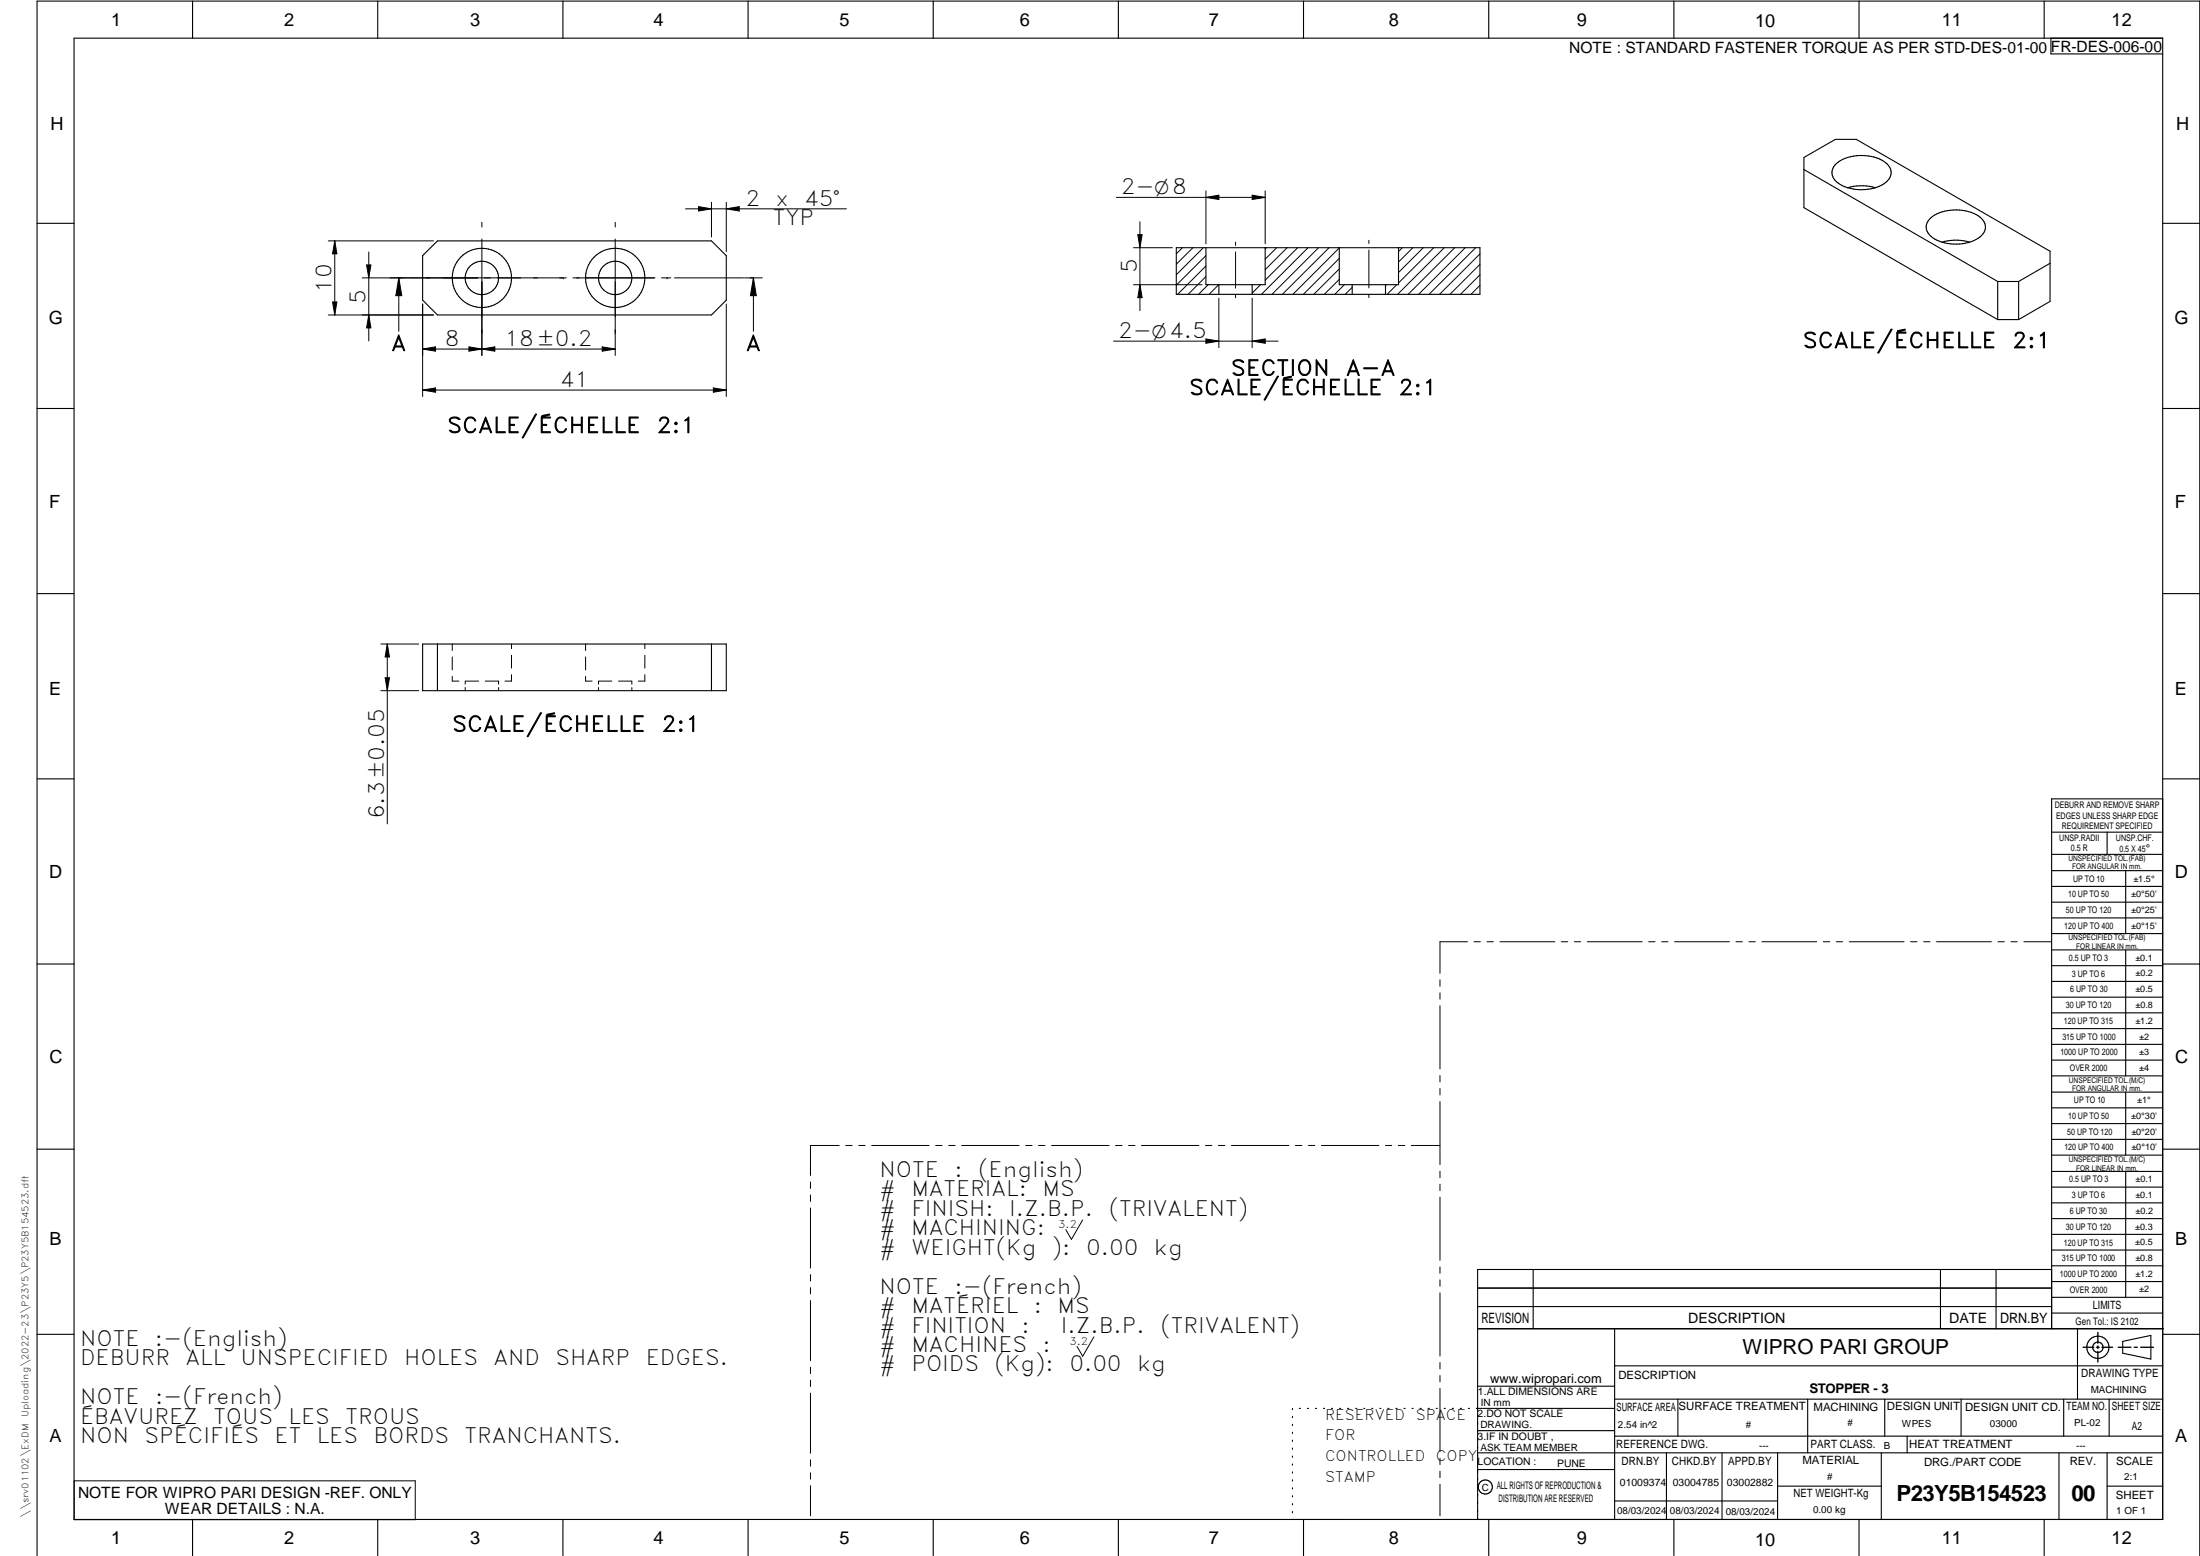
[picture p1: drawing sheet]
<svg xmlns="http://www.w3.org/2000/svg" width="594mm" height="420mm" viewBox="0 0 594 420" stroke-linecap="round" stroke-linejoin="round" font-family="sans-serif">
<g fill="none" stroke="#000" stroke-width=".3">
<path d="M20 10.3h564v400h-564zM52 .3v10M102 .3v10M152 .3v10M202 .3v10M252 .3v10M302 .3v10M352 .3v10M402 .3v10M452 .3v10M502 .3v10M552 .3v10"/>
<path d="M553.8 10.3v4.3h30.2M487.1 45.8l52.3 30.2M495.9 44.1a11.6 11.6 0 0 1 13.7 .2 3.2 3.2 0 0 1-.9 5.4 11.9 11.9 0 0 1-12.8-.6 3.1 3.1 0 0 1 0-5zM498.9 50.7a13.4 13.4 0 0 1 7.5 0M521.4 58.8a11.6 11.6 0 0 1 13.7 .2 3.2 3.2 0 0 1-.9 5.3 11.9 11.9 0 0 1-12.8-.5 3.1 3.1 0 0 1 0-5zM10 60.3h10M118.1 65h74l4 4v12l-4 4h-74l-4-4v-12zM317.6 66.9h82v12.6h-82zM325.6 66.9v10h16v-10M329.1 76.9v2.6M338.1 76.9v2.6M361.6 66.9v10h16v-10"/>
<path d="M365.1 76.9v2.6M374.1 76.9v2.6M524.4 65.4a13.3 13.3 0 0 1 7.5 0M539.4 76h5.7M539.4 76v10.3M545.1 76v10.3M553.6 71.1l-8.5 4.9M584 60.3h10M539.4 86.3h5.7M545.1 86.3l8.5-4.9v-13.6l-52.3-30.2h-5.7l-8.5 4.9v13.6l52.3 30.2M10 110.3h10M584 110.3h10"/>
<path d="M10 160.3h10M114.1 173.9h82v12.6h-82zM118.1 173.9v12.6M192.1 173.9v12.6M584 160.3h10M10 210.3h10M584 215.7h-30v143.1M584 210.3h10M554 230.7h30M554 224.7h30M554 235.1h30M554 239.4h30"/>
<path d="M569 224.7v6M574 235.1v17M554 243.6h30M554 247.9h30M554 252.1h30M554 256.5h30M574 256.5v34M10 260.3h10M554 260.8h30M554 265h30M554 269.3h30M554 273.5h30"/>
<path d="M554 277.7h30M584 260.3h10M554 282h30M554 286.3h30M554 290.5h30M554 294.9h30M554 299.1h30M574 294.9v17M10 310.3h10M554 303.4h30M554 307.7h30M554 311.9h30"/>
<path d="M554 316.3h30M574 316.3v34M584 310.3h10M554 320.5h30M554 324.8h30M554 329.1h30M554 333.3h30M554 337.5h30M399 358.8h185.3M399 352.8h155M399 347.8h155M414 342.8v16"/>
<path d="M436 358.8v51.5M524 342.8v16M539 342.8v16M554 342.8h-155v67.5M554 341.8h30M554 346.1h30M554 350.3h30M554 354.6h30M561 358.8v19M10 360.3h10M399 374.3h37M436 368.8h148"/>
<path d="M436 377.8h148M453.1 377.8v10M488.1 377.8v14.5M508.9 377.8v10M529.6 377.8v10M557.3 377.8v10M569.5 377.8v10M573.2 362.2l7.6-1.6v6.4l-7.6-1.6zM584 360.3h10M349 380.3v.3M349 382.4v.4M349 384.6v.3"/>
<path d="M349 386.7v.4M349 388.9v.3M349 391v.4M349 393.2v.3M349 395.3v.3M349 397.4v.4M349 399.6v.3M350.9 380.3h.3M353 380.3h.3M355.2 380.3h.3M357.4 380.3h.3M359.6 380.3h.3"/>
<path d="M361.7 380.3h.3M363.9 380.3h.3M366.1 380.3h.3M368.3 380.3h.3M370.4 380.3h.3M372.6 380.3h.3M374.8 380.3h.3M376.9 380.3h.4M379.1 380.3h.3M381.3 380.3h.3M383.4 380.3h.4M385.6 380.3h.4"/>
<path d="M387.8 380.3h.3M390 380.3h.3M392.1 380.3h.4M394.3 380.3h.4M396.5 380.3h.3M399 396.8h37M399 392.3h185M399 386.3h37M436 387.8h148M436 380.3h-37.3M450 392.3v18M465 392.3v18"/>
<path d="M480 392.3v18M508 392.3v18M515 387.8v4.5M556 392.3v18M569 392.3v18M52 410.3v9.8M102 410.3v9.8M152 410.3v9.8M202 410.3v9.8M252 410.3v9.8M302 410.3v9.8M349 401.7v.4"/>
<path d="M349 403.9v.3M349 406v.4M349 408.2v.3M352 410.3v9.8M402 410.3v9.8M436 405.3h44M452 410.3v9.8M480 401.3h28M502 410.3v9.8M552 410.3v9.8M569 401.3h15M10 420.1v-419.8h584v419.8"/>
<circle cx="130.1" cy="75.1" r="4.5"/>
<circle cx="130.1" cy="75" r="8"/>
<circle cx="166.1" cy="75" r="4.5"/>
<circle cx="166.1" cy="75" r="8"/>
<circle cx="566.5" cy="363.8" r="1.4"/>
<circle cx="566.5" cy="363.8" r="3"/>
<circle cx="401.1" cy="401.5" r="1.91"/>
</g>
<g fill="none" stroke="#000" stroke-width=".27">
<path d="M185.1 56.4h43.5M188.6 55.8l3.5 .6-3.5 .6zM192.1 54.6v9.4M196.1 56.4l3.5-.6v1.2zM196.1 54.6v13.4M301.4 53.3h40.2M307.8 59.9v24M325.6 51.5v14.3M325.6 53.3l3.5-.6v1.2zM338.1 52.7l3.5 .6-3.5 .6zM341.6 51.5v14.3M88.6 65h28.5"/>
<path d="M90.4 65v20M90.4 65l.6 3.5h-1.2zM97.8 75h55.1M99 71.5h1.2l-.6 3.5zM99.6 68.1v24M107.7 75l.8 4.8h-1.6zM107.7 75v14.5M130.1 64.5v31.5M130.1 61h.1M130.1 60v.1M130.1 60.2v.7M152.1 75h.1"/>
<path d="M154.7 75h22.2M166.1 64.5v31.5M166.1 61h.1M166.1 60v.1M166.1 60.2v.7M178.6 75h2.4M180.1 75h.1M181.1 75h.1M182.1 75h18.7M201 75h4.8M203.4 75v14.5M203.4 75l.8 4.8h-1.6z"/>
<path d="M306.1 76.9h18.5M306.1 66.9h10.5M307.2 63.4h1.2l-.6 3.5zM307.8 76.9l.6 3.5h-1.2zM319.3 66.9l-1.7 1.6M322.1 66.9l-4.5 4.5M324.9 66.9l-7.3 7.3M325.6 69l-8 8M325.6 74.7l-4.8 4.8M325.6 71.8l-7.6 7.7M326.3 76.9l-2.6 2.6M329.1 76.9l-2.6 2.6"/>
<path d="M333.6 65.4v.9M333.6 68v9.8M333.6 79.6v.8M340.4 76.9l-2.3 2.2M341.9 66.9l-.3 .3M344.8 66.9l-3.2 3.1M347.6 66.9l-6 5.9M350.4 66.9l-8.8 8.7M353.2 66.9l-12.6 12.6M356.1 66.9l-12.6 12.6M358.9 66.9l-12.6 12.6M361.6 75.4l-4 4.1"/>
<path d="M361.6 67l-12.5 12.5M361.6 69.8l-9.6 9.7M361.6 72.6l-6.8 6.9M363 76.9l-2.6 2.6M365.1 77.6l-1.8 1.9M369.6 64.9v.8M369.6 67.5v10.2M369.6 79.5v.9M374.3 76.9l-.2 .2M377.2 76.9l-2.6 2.6M378.7 66.9l-1.1 1M381.5 66.9l-3.9 3.9"/>
<path d="M384.3 66.9l-6.7 6.7M387.2 66.9l-9.6 9.5M390 66.9l-12.6 12.6M392.8 66.9l-12.6 12.6M395.7 66.9l-12.6 12.6M398.5 66.9l-12.6 12.6M399.6 71.4l-8.1 8.1M399.6 68.6l-10.9 10.9M399.6 74.2l-5.2 5.3M399.6 77l-2.4 2.5M88.6 85h28.5M89.8 81.5h1.2l-.6 3.5z"/>
<path d="M99.6 85l.6 3.5h-1.2zM114.1 94.3h52M114.1 94.3l3.5-.6v1.1zM114.1 82.1v25M126.6 93.7l3.5 .6-3.5 .5zM130.1 94.3l3.5-.6v1.1zM130.1 89h.1M162.6 93.7l3.5 .6-3.5 .5zM166.1 89h.1M196.1 82.1v25M300.7 92.1h44.4M325.6 91.5l3.5 .6-3.5 .6z"/>
<path d="M329.1 80.5v13.4M338.1 80.5v13.4M338.1 92.1l3.5-.6v1.2zM114.1 105.3l3.5-.5v1.1zM114.1 105.3h82M192.6 104.8l3.5 .5-3.5 .6zM102.8 173.9h10.3M104.6 173.9v48.6M104.6 173.9l.6 3.5h-1.2zM122.1 173.9v1.7M122.1 177.4v3.5M138.1 173.9v1.3"/>
<path d="M138.1 176.9v3.5M158.1 173.9v1.7M158.1 177.4v3.5M174.1 173.9v1.3M174.1 176.9v3.5M102.8 186.5h10.3M104 183h1.2l-.6 3.5zM122.1 182.6v1.3h1.8M125.6 183.9v.8M125.6 185.6v.9M125.7 183.9h3.5M131 183.9h3.6"/>
<path d="M134.6 183.9v.9M134.6 185.7v.8M138.1 182.2v1.7h-1.7M158.1 182.6v1.3h1.8M161.6 183.9v.8M161.6 185.6v.9M161.7 183.9h3.5M167 183.9h3.6M170.6 183.9v.9M170.6 185.7v.8M174.1 182.2v1.7h-1.7M396.3 254.3h-7.5v8.5"/>
<path d="M398 254.3h1.8M401.5 254.3h1.8M405 254.3h14.9M421.6 254.3h1.7M425.1 254.3h1.7M428.6 254.3h14.8M445.2 254.3h1.7M448.7 254.3h1.7M452.2 254.3h14.8M468.8 254.3h1.7M472.3 254.3h1.7M475.8 254.3h14.8"/>
<path d="M492.4 254.3h1.7M495.9 254.3h1.7M499.4 254.3h14.8M515.9 254.3h1.8M519.4 254.3h1.8M522.9 254.3h14.9M539.5 254.3h1.7M543 254.3h1.7M546.5 254.3h7.4M388.8 264.6v1.7M388.8 268.1v1.7M388.8 271.6v17"/>
<path d="M388.8 290.4v1.8M388.8 293.9v1.8M388.8 297.4v17.1M218.9 319.2v1.7M226.6 309.3h-7.7v8.1M228.4 309.3h1.7M231.9 309.3h1.7M235.4 309.3h15.5M252.7 309.3h1.7M256.2 309.3h1.7M259.7 309.3h15.5M277 309.3h1.7"/>
<path d="M280.5 309.3h1.7M284 309.3h15.5M301.2 309.3h1.8M304.8 309.3h1.7M308.2 309.3h15.6M325.5 309.3h1.8M329 309.3h1.8M332.5 309.3h15.6M349.8 309.3h1.8M353.3 309.3h1.7M356.8 309.3h15.5M374.1 309.3h1.7"/>
<path d="M377.6 309.3h1.7M381.1 309.3h7.7M388.8 316.3v1.7M388.8 319.8v1.7M218.9 322.7v1.7M218.9 326.2v16.2M292.3 329.4l-3 5.3-1.5-2.7M388.8 323.3v17M218.9 344.2v1.7M218.9 347.7v1.7M218.9 351.2v16.2M388.8 342.1v1.7"/>
<path d="M388.8 345.6v1.7M388.8 349.1v17.1M218.9 369.2v1.7M218.9 372.7v1.7M218.9 376.2v16.2M295.4 361l-3 5.2-1.6-2.6M388.8 367.9v1.8M388.8 371.4v1.7M388.8 374.9v17.1M20 399.9h92.1v10.5h-92.1zM218.9 394.2v1.7M218.9 397.7v1.7"/>
<path d="M388.8 393.8v1.7M388.8 397.3v1.7M218.9 401.2v8.1M388.8 400.8v8.5"/>
</g>
<path d="M566.5 359.8v2.9M562.5 363.8h2.9M566.1 363.8h.8M566.5 363.5v.7M566.5 364.9v2.9M567.6 363.8h2.9M572 363.8h3.4M576.3 363.8h.9M578.1 363.8h3.4" fill="none" stroke="#000" stroke-width=".36"/>
<g fill="#000">
<path d="M188.6 55.8l3.5 .6-3.5 .6zM196.1 56.4l3.5-.6v1.2zM325.6 53.3l3.5-.6v1.2zM338.1 52.7l3.5 .6-3.5 .6zM90.4 65l.6 3.5h-1.2zM99 71.5h1.2l-.6 3.5zM107.7 75l.8 4.8h-1.6zM203.4 75l.8 4.8h-1.6zM307.2 63.4h1.2l-.6 3.5zM89.8 81.5h1.2l-.6 3.5zM99.6 85l.6 3.5h-1.2zM114.1 94.3l3.5-.6v1.1z"/>
<path d="M126.6 93.7l3.5 .6-3.5 .5zM130.1 94.3l3.5-.6v1.1zM162.6 93.7l3.5 .6-3.5 .5zM307.8 76.9l.6 3.5h-1.2zM325.6 91.5l3.5 .6-3.5 .6zM338.1 92.1l3.5-.6v1.2zM114.1 105.3l3.5-.5v1.1zM192.6 104.8l3.5 .5-3.5 .6zM104.6 173.9l.6 3.5h-1.2zM104 183h1.2l-.6 3.5z"/>
</g>
<g font-size="6">
<text x="512.1" y="405.2">P23Y5B154523</text>
<text x="559.4" y="405.2">00</text>
</g>
<g font-size="5.7">
<text x="302.7" y="52.4">2-O8</text>
<text x="201.3" y="55.5">2</text>
<text x="209.4" y="55.5">x</text>
<text x="217.2" y="55.5">45°</text>
<text x="208.7" y="60.8">TYP</text>
<text x="307" y="73.9" transform="rotate(-90 307 73.9)">5</text>
<text x="89.5" y="79" transform="rotate(-90 89.5 79)">10</text>
<text x="98.7" y="82" transform="rotate(-90 98.7 82)">5</text>
<text x="105.7" y="94.7">A</text>
<text x="120.2" y="93.4">8</text>
<text x="136.3" y="93.4">18±0.2</text>
<text x="201.4" y="94.7">A</text>
<text x="301.9" y="91.2">2-O4.5</text>
<text x="486.8" y="93.9">SCALE/ÉCHELLE</text>
<text x="543.4" y="93.9">2:1</text>
<text x="332.4" y="101.4">SECTION</text>
<text x="363.4" y="101.4">A-A</text>
<text x="151.2" y="104.5">41</text>
<text x="321.1" y="106.6">SCALE/ÉCHELLE</text>
<text x="377.7" y="106.6">2:1</text>
<text x="120.8" y="116.9">SCALE/ÉCHELLE</text>
<text x="177.3" y="116.9">2:1</text>
<text x="122.1" y="197.5">SCALE/ÉCHELLE</text>
<text x="178.7" y="197.5">2:1</text>
<text x="103.7" y="221.2" transform="rotate(-90 103.7 221.2)">6.3±0.05</text>
<text x="237.5" y="317.8">NOTE</text>
<text x="257.7" y="317.8">:</text>
<text x="264.2" y="317.8">(English)</text>
<text x="237.5" y="323.1">#</text>
<text x="246.1" y="323.1">MATERIAL:</text>
<text x="281.5" y="323.1">MS</text>
<text x="237.5" y="328.3">#</text>
<text x="246.1" y="328.3">FINISH:</text>
<text x="272.5" y="328.3">I.Z.B.P.</text>
<text x="299.4" y="328.3">(TRIVALENT)</text>
<text x="237.5" y="333.6">#</text>
<text x="246.1" y="333.6">MACHINING:</text>
<text x="237.5" y="338.8">#</text>
<text x="246.1" y="338.8">WEIGHT(Kg</text>
<text x="284" y="338.8">):</text>
<text x="293.3" y="338.8">0.00</text>
<text x="311.6" y="338.8">kg</text>
<text x="237.5" y="349.3">NOTE</text>
<text x="257.7" y="349.3">:-(French)</text>
<text x="237.5" y="354.6">#</text>
<text x="237.5" y="359.8">#</text>
<text x="246.1" y="354.6">MATÉRIEL</text>
<text x="246.1" y="359.8">FINITION</text>
<text x="275.9" y="359.8">:</text>
<text x="279.2" y="354.6">:</text>
<text x="285.6" y="354.6">MS</text>
<text x="286.5" y="359.8">I.Z.B.P.</text>
<text x="313.4" y="359.8">(TRIVALENT)</text>
<text x="21.6" y="363.4">NOTE</text>
<text x="41.8" y="363.4">:-(English)</text>
<text x="237.5" y="365.1">#</text>
<text x="246.1" y="365.1">MACHINES</text>
<text x="281.6" y="365.1">:</text>
<text x="21.6" y="368.7">DEBURR</text>
<text x="50.1" y="368.7">ALL</text>
<text x="65" y="368.7">UNSPECIFIED</text>
<text x="109.1" y="368.7">HOLES</text>
<text x="133.3" y="368.7">AND</text>
<text x="150" y="368.7">SHARP</text>
<text x="174.4" y="368.7">EDGES.</text>
<text x="237.5" y="370.3">#</text>
<text x="246.1" y="370.3">POIDS</text>
<text x="268.6" y="370.3">(Kg):</text>
<text x="288.8" y="370.3">0.00</text>
<text x="307.1" y="370.3">kg</text>
<text x="21.6" y="379.2">NOTE</text>
<text x="41.9" y="379.2">:-(French)</text>
<text x="21.6" y="384.4">ÉBAVUREZ</text>
<text x="21.6" y="389.7">NON</text>
<text x="39" y="389.7">SPÉCIFIÉS</text>
<text x="57.6" y="384.4">TOUS</text>
<text x="74.1" y="389.7">ET</text>
<text x="77.9" y="384.4">LES</text>
<text x="85.5" y="389.7">LES</text>
<text x="93.3" y="384.4">TROUS</text>
<text x="100.8" y="389.7">BORDS</text>
<text x="125.5" y="389.7">TRANCHANTS.</text>
</g>
<text font-size="5.6" x="470.5" y="365.5">WIPRO PARI GROUP</text>
<g font-size="4.9">
<text x="30" y="7">1</text>
<text x="76.7" y="7">2</text>
<text x="127" y="7">3</text>
<text x="176.5" y="7">4</text>
<text x="226.7" y="7">5</text>
<text x="275.4" y="7">6</text>
<text x="326.4" y="7">7</text>
<text x="375" y="7">8</text>
<text x="425.8" y="7">9</text>
<text x="473.9" y="7.4">10</text>
<text x="524.3" y="7">11</text>
<text x="570.2" y="7">12</text>
<text x="13.6" y="35.2">H</text>
<text x="587.6" y="35.2">H</text>
<text x="13.2" y="87.5">G</text>
<text x="587.2" y="87.5">G</text>
<text x="13.3" y="137.1">F</text>
<text x="587.3" y="137.1">F</text>
<text x="13.3" y="187.6">E</text>
<text x="587.3" y="187.6">E</text>
<text x="13.3" y="237">D</text>
<text x="587.3" y="237">D</text>
<text x="13.4" y="287.1">C</text>
<text x="587.4" y="287.1">C</text>
<text x="13.4" y="336.3">B</text>
<text x="587.4" y="336.3">B</text>
<text x="13.4" y="389.3">A</text>
<text x="587.4" y="389.3">A</text>
<text x="30" y="417">1</text>
<text x="76.7" y="417">2</text>
<text x="127" y="417">3</text>
<text x="176.5" y="417">4</text>
<text x="226.7" y="417">5</text>
<text x="275.4" y="417">6</text>
<text x="326.4" y="417">7</text>
<text x="375" y="417">8</text>
<text x="425.8" y="417">9</text>
<text x="473.9" y="417.4">10</text>
<text x="524.3" y="417">11</text>
<text x="570.2" y="417">12</text>
</g>
<g font-size="4.2">
<text x="423.7" y="14.3">NOTE : STANDARD FASTENER TORQUE AS PER STD-DES-01-00</text>
<text x="553.8" y="14">FR-DES-006-00</text>
<text x="21.1" y="404.4">NOTE FOR WIPRO PARI DESIGN -REF. ONLY</text>
<text x="44.5" y="408.9">WEAR DETAILS : N.A.</text>
</g>
<g font-size="3.9">
<text x="357.8" y="383.4">RESERVED</text>
<text x="382.3" y="383.4">SPACE</text>
<text x="357.8" y="388.9">FOR</text>
<text x="357.8" y="394.5">CONTROLLED</text>
<text x="387.8" y="394.5">COPY</text>
<text x="357.8" y="400.1">STAMP</text>
</g>
<g font-size="3.8">
<text x="400.1" y="357.1">REVISION</text>
<text x="455.9" y="357.1">DESCRIPTION</text>
<text x="526.4" y="357.1">DATE</text>
<text x="540.1" y="357.1">DRN.BY</text>
</g>
<text font-size="3.6" x="488.6" y="376.2">STOPPER - 3</text>
<text font-size="3.5" x="402.4" y="373.3">www.wipropari.com</text>
<g font-size="3.1">
<text x="565.2" y="353.5">LIMITS</text>
<text x="562" y="371.7">DRAWING TYPE</text>
<text x="437" y="372.3">DESCRIPTION</text>
<text x="436.5" y="380.9">SURFACE AREA</text>
<text x="453.3" y="380.9">SURFACE TREATMENT</text>
<text x="489.7" y="380.9">MACHINING</text>
<text x="509.5" y="380.9">DESIGN UNIT</text>
<text x="530.6" y="380.9">DESIGN UNIT CD.</text>
<text x="558" y="380.7">TEAM NO.</text>
<text x="570.3" y="380.7">SHEET SIZE</text>
<text x="575.6" y="386.1">A2</text>
<text x="436.4" y="391.1">REFERENCE DWG.</text>
<text x="437.9" y="395.5">DRN.BY</text>
<text x="451.5" y="395.5">CHKD.BY</text>
<text x="466.6" y="395.5">APPD.BY</text>
<text x="486.7" y="395.4">MATERIAL</text>
<text x="488.9" y="391">PART CLASS.</text>
<text x="515.6" y="391">HEAT TREATMENT</text>
<text x="519.6" y="395.9">DRG./PART CODE</text>
<text x="558.9" y="395.6">REV.</text>
<text x="571.4" y="395.6">SCALE</text>
<text x="484.3" y="404.3">NET WEIGHT-Kg</text>
<text x="571.4" y="404.7">SHEET</text>
</g>
<text font-size="3" x="579.5" y="230.1">°</text>
<g font-size="2.8">
<text x="285.8" y="331.6">3.2</text>
<text x="560.5" y="357.7">Gen Tol.: IS 2102</text>
<text x="288.8" y="363.2">3.2</text>
<text x="399.1" y="376.7">1.ALL DIMENSIONS ARE</text>
<text x="399" y="382.7">2.DO NOT SCALE</text>
<text x="399" y="388.7">3.IF IN DOUBT ,</text>
<text x="399" y="395.5">LOCATION :</text>
<text x="420.5" y="396">PUNE</text>
<text x="437.4" y="401.3">01009374</text>
<text x="451.7" y="401.2">03004785</text>
<text x="466.3" y="401.3">03002882</text>
<text x="404.2" y="402">ALL RIGHTS OF REPRODUCTION &amp;</text>
<text x="404.7" y="405.4">DISTRIBUTION ARE RESERVED</text>
</g>
<g font-size="2.7">
<text x="564.6" y="376.2">MACHINING</text>
<text x="399.9" y="379.7">IN mm</text>
<text x="399.8" y="385.7">DRAWING.</text>
<text x="436.9" y="385.5">2.54 in^2</text>
<text x="471.4" y="385.6">#</text>
<text x="498.9" y="385.1">#</text>
<text x="513.6" y="385.3">WPES</text>
<text x="537.3" y="385.2">03000</text>
<text x="560.1" y="385.2">PL-02</text>
<text x="399.8" y="391.8">ASK TEAM MEMBER</text>
<text x="475" y="391.2">---</text>
<text x="508.7" y="391.2">B</text>
<text x="560.7" y="391.2">---</text>
<text x="493.4" y="399.6">#</text>
<text x="573.6" y="399.8">2:1</text>
<text x="400.1" y="402.5">C</text>
<text x="436.7" y="408.7">08/03/2024</text>
<text x="450.9" y="408.8">08/03/2024</text>
<text x="466" y="409">08/03/2024</text>
<text x="489.6" y="408.5">0.00 kg</text>
<text x="571.5" y="408.7">1 OF 1</text>
</g>
<g font-size="2.5">
<text x="559.2" y="229.9">0.5 R</text>
<text x="572.3" y="230.1">0.5 X 45</text>
<text x="559.4" y="323.5">3 UP TO 6</text>
<text x="558.9" y="327.8">6 UP TO 30</text>
<text x="557.8" y="332">30 UP TO 120</text>
</g>
<g font-size="2.4">
<text x="554.9" y="218.3">DEBURR AND REMOVE SHARP</text>
<text x="555.2" y="221.1">EDGES UNLESS SHARP EDGE</text>
<text x="556.1" y="227.2">UNSP.RADII</text>
<text x="556.8" y="223.8">REQUIREMENT SPECIFIED</text>
<text x="571.4" y="227">UNSP.CHF.</text>
<text x="559.8" y="238">UP TO 10</text>
<text x="576.1" y="238.1">±1.5°</text>
<text x="558.5" y="242.3">10 UP TO 50</text>
<text x="575.5" y="242.3">±0°50'</text>
<text x="557.4" y="250.8">120 UP TO 400</text>
<text x="557.9" y="246.5">50 UP TO 120</text>
<text x="575.5" y="250.8">±0°15'</text>
<text x="575.5" y="246.6">±0°25'</text>
<text x="558.7" y="259.4">0.5 UP TO 3</text>
<text x="559.5" y="263.7">3 UP TO 6</text>
<text x="576.6" y="259.4">±0.1</text>
<text x="576.6" y="263.7">±0.2</text>
<text x="559" y="268">6 UP TO 30</text>
<text x="576.6" y="268">±0.5</text>
<text x="557.9" y="272.2">30 UP TO 120</text>
<text x="576.6" y="272.2">±0.8</text>
<text x="556.9" y="280.7">315 UP TO 1000</text>
<text x="557.3" y="276.5">120 UP TO 315</text>
<text x="576.6" y="276.5">±1.2</text>
<text x="577.7" y="280.7">±2</text>
<text x="556.4" y="284.9">1000 UP TO 2000</text>
<text x="577.6" y="285">±3</text>
<text x="558.9" y="289.2">OVER 2000</text>
<text x="577.7" y="289.3">±4</text>
<text x="560" y="297.9">UP TO 10</text>
<text x="577.1" y="297.9">±1°</text>
<text x="558.5" y="302.1">10 UP TO 50</text>
<text x="575.5" y="302.2">±0°30'</text>
<text x="557.5" y="310.6">120 UP TO 400</text>
<text x="558.2" y="306.4">50 UP TO 120</text>
<text x="575.5" y="310.6">±0°10'</text>
<text x="575.5" y="306.4">±0°20'</text>
<text x="558.8" y="319.2">0.5 UP TO 3</text>
<text x="576.6" y="323.5">±0.1</text>
<text x="576.6" y="319.3">±0.1</text>
<text x="576.7" y="327.8">±0.2</text>
<text x="576.6" y="332">±0.3</text>
<text x="556.8" y="340.6">315 UP TO 1000</text>
<text x="557.3" y="336.3">120 UP TO 315</text>
<text x="576.6" y="336.3">±0.5</text>
<text x="576.6" y="340.6">±0.8</text>
<text x="556.2" y="344.8">1000 UP TO 2000</text>
<text x="576.6" y="344.8">±1.2</text>
<text x="558.9" y="349">OVER 2000</text>
<text x="577.7" y="349">±2</text>
<text x="7.7" y="382.7" transform="rotate(-90 7.7 382.7)">Uploading\2022-23\P23Y5\P23Y5B154523.dft</text>
<text x="7.7" y="409.9" transform="rotate(-90 7.7 409.9)">\\srv01102\ExDM</text>
</g>
<g font-size="2.1">
<text x="558.6" y="232.4">UNSPECIFIED TOL.(FAB)</text>
<text x="559.5" y="234.8">FOR ANGULAR IN mm.</text>
<text x="558.6" y="254">UNSPECIFIED TOL.(FAB)</text>
<text x="560.7" y="256.3">FOR LINEAR IN mm.</text>
<text x="558.7" y="292.4">UNSPECIFIED TOL.(M/C)</text>
<text x="559.6" y="294.7">FOR ANGULAR IN mm.</text>
<text x="558.7" y="313.8">UNSPECIFIED TOL.(M/C)</text>
<text x="560.6" y="316.2">FOR LINEAR IN mm.</text>
</g>
</svg>
